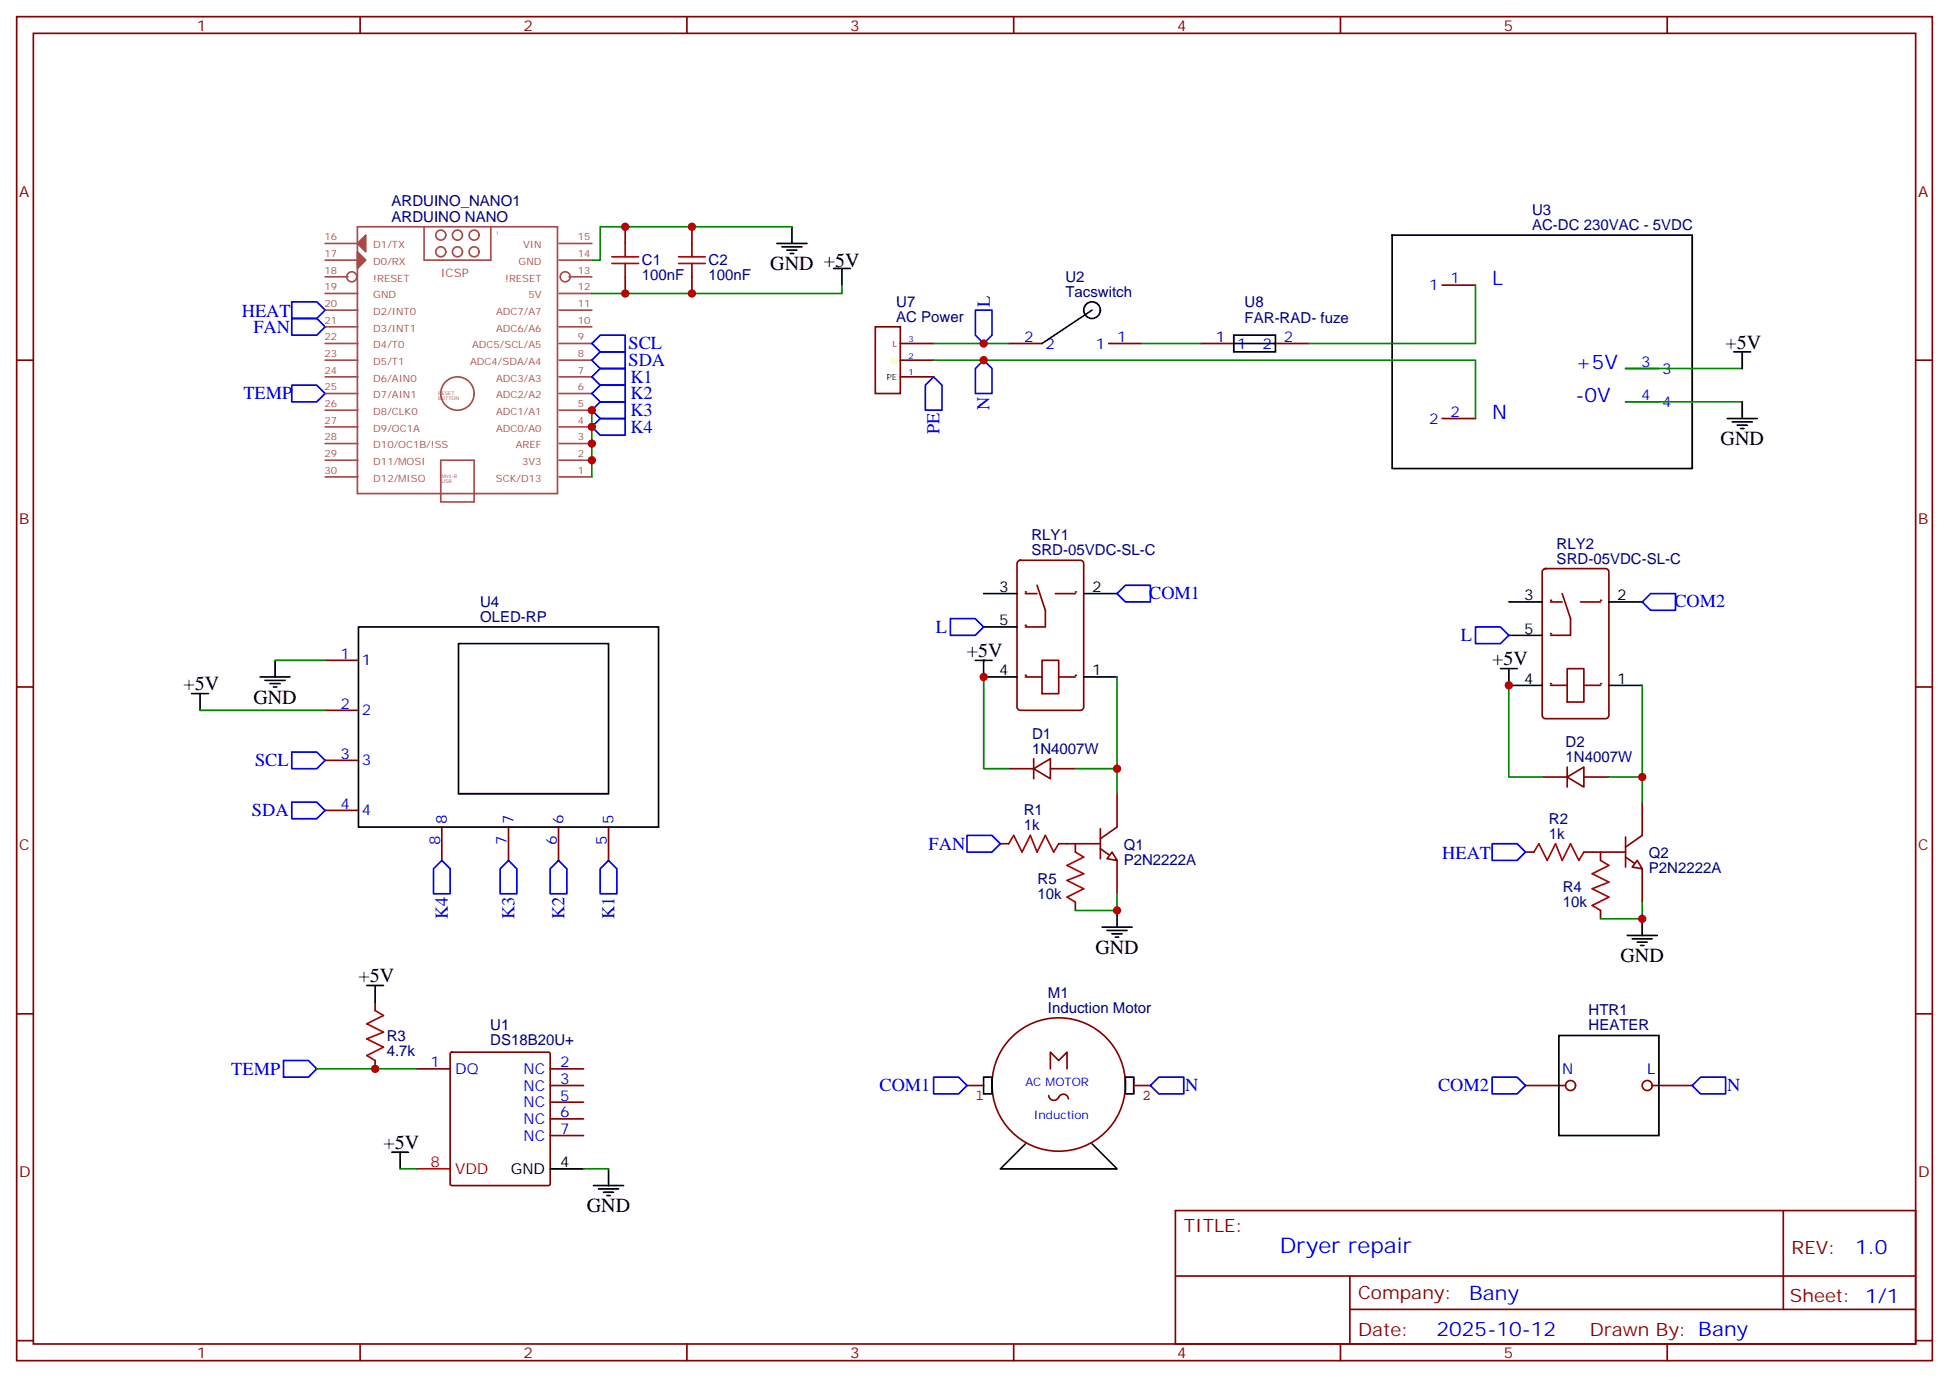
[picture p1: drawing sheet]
<svg xmlns="http://www.w3.org/2000/svg" width="412mm" height="292mm" viewBox="0 0 412 292" stroke-linecap="round" stroke-linejoin="round" font-family="sans-serif">
<g fill="none" stroke="#870000" stroke-width=".35">
<path d="M3.5 3.5h405.4v284.4h-405.4zM7.1 7.1h398.2v277.2h-398.2zM76.2 3.5v3.6M145.3 3.5v3.6M214.5 3.5v3.6M283.6 3.5v3.6M352.8 3.5v3.6M3.5 76.2h3.6M405.3 76.2h3.6M3.5 145.3h3.6M405.3 145.3h3.6M211.7 178.5h1.7"/>
<path d="M213.4 162.6h5.3M218.7 162.6l3.5-2.1v4.2zM218.7 160.5v4.2M222.2 162.6h5.3M224 178.5h1.8M232.8 179.6l3.6 2.4M232.8 175.3v6.4M236.4 175l-3.6 2.4M322.8 180.3h1.8M335.1 180.3h1.8M3.5 214.5h3.6M405.3 214.5h3.6"/>
<path d="M88.2 226.1h7M95.3 222.8l.3-.2h20.5l.3 .2v27.7l-.2 .3h-20.6l-.3-.2zM116.4 226.1h7.1M116.4 229.7h7.1M116.4 233.2h7.1M116.4 236.7h7.1M116.4 240.2h7.1M248.7 256.1h156.6v28.2h-156.6zM377.3 256.1v20.9M248.7 270h156.5M285.6 277h119.6M285.6 270v14.1"/>
<path d="M3.5 283.6h3.6M76.2 284.3v3.6M145.3 284.3v3.6M214.5 284.3v3.6M283.6 284.3v3.6M352.8 284.3v3.6M405.3 283.6h3.6"/>
</g>
<path d="M344.3 197.9h6.4M345.4 198.6h4.2M346.4 199.3h2.1M347.5 194.4v3.5M347.1 200h.7M116.4 247.3h7.1" fill="none" stroke="#000" stroke-width=".35"/>
<path d="M213.4 178.5l1.1-1.8 1.8 3.6 1.7-3.6 1.4 3.6 1.8-3.6 1.8 3.6 1-1.8M324.6 180.3l1-1.8 1.8 3.5 1.7-3.5 1.5 3.5 1.7-3.5 1.8 3.5 1-1.7" fill="none" stroke="#a10000" stroke-width=".35"/>
<path d="M88.2 247.3h7" fill="none" stroke="#f00" stroke-width=".35"/>
<path d="M235.3 180.3l1.1 1.7-2.2-.3z" fill="#fff" stroke="#870000" stroke-width=".35"/>
<path d="M225.8 178.5h7M236.4 167.9v7.1M344 177.1v6.3M347.5 176.7l-3.5 2.5M236.4 182v7.1M344 181.3l3.5 2.5" fill="none" stroke="#870000" stroke-width=".35"/>
<path d="M346.4 182l1.1 1.8-2.1-.4z" fill="#fff" stroke="#870000" stroke-width=".35"/>
<path d="M215.4 118.7l.5-.2h12.7a.71 .71 0 0 1 .7 .7v30.4a.76 .76 0 0 1-.7 .7h-12.7a.76 .76 0 0 1-.7-.7v-30.4zM220.5 139.7h3.5v7.1h-3.5zM217 143.2h3.5M224 143.2h3.5M347.5 169.7v7M336.9 180.3h7.1M347.5 183.8v7.1" fill="none" stroke="#870000" stroke-width=".35"/>
<path d="M208.1 125.6h7.1M208.1 132.6h7.1M229.3 125.6h7.1M208.1 143.2h7.1M229.3 143.2h7.1" fill="none" stroke="#000" stroke-width=".35"/>
<g fill="#870000">
<circle cx="217" cy="142.9" r=".18"/>
<circle cx="227.5" cy="142.9" r=".18"/>
</g>
<path d="M217 125.6h2.4M219.4 123.8l1.8 5.3v3.5h-4.2M223.3 125.6h4.2" fill="none" stroke="#870000" stroke-width=".35"/>
<g fill="#870000">
<circle cx="227.5" cy="125.2" r=".18"/>
<circle cx="217" cy="132.3" r=".18"/>
<circle cx="217" cy="125.2" r=".18"/>
</g>
<path d="M326.6 120.5l.4-.2h12.7a.71 .71 0 0 1 .7 .7v30.3a.76 .76 0 0 1-.7 .7h-12.7a.76 .76 0 0 1-.7-.7v-30.3zM328.1 145h3.5M331.6 141.5h3.5v7h-3.5zM335.1 145h3.6" fill="none" stroke="#870000" stroke-width=".35"/>
<path d="M319.3 127.4h7M319.3 134.4h7M340.4 127.4h7.1M319.3 145h7M340.4 145h7.1" fill="none" stroke="#000" stroke-width=".35"/>
<g fill="#870000">
<circle cx="328.1" cy="144.6" r=".18"/>
<circle cx="338.7" cy="144.6" r=".18"/>
</g>
<path d="M328.1 127.4h2.5M330.6 125.6l1.7 5.3v3.5h-4.2M334.4 127.4h4.3" fill="none" stroke="#870000" stroke-width=".35"/>
<g fill="#870000">
<circle cx="338.7" cy="127" r=".18"/>
<circle cx="328.1" cy="134.1" r=".18"/>
<circle cx="328.1" cy="127" r=".18"/>
</g>
<g fill="none" stroke="#870000" stroke-width=".35">
<path d="M132.3 48v3.5M132.3 58.6v3.5M146.4 48v3.5M146.4 58.6v3.5M185.2 69.1h5.3v14.2h-5.3zM190.5 72.7h7.1M190.5 76.2h7.1M190.5 79.7h7.1M213.4 72.7h7.1M234.6 72.7h7.1M254 72.7h7.1M269.9 72.7h7"/>
<path d="M305.2 60.3h7M344 78h7M305.2 88.5h7M344 85h7M68.8 139.7h7M68.8 150.3h7M68.8 160.9h7M68.8 171.5h7M93.5 175v7M107.6 175v7M118.2 175v7M128.8 175v7"/>
<path d="M227.5 178.5v1.8M326.3 164.4h5.3M331.6 164.4l3.5-2.1v4.2zM331.6 162.3v4.2M335.1 164.4h5.3M227.5 190.9v1.7M338.7 180.3v1.7M338.7 192.6v1.8M79.4 212v1.8M79.4 224.4v1.7M322.8 229.7h8.5M349.6 229.7h8.5"/>
<circle cx="332.3" cy="229.7" r="1.06"/>
<circle cx="348.5" cy="229.7" r="1.06"/>
</g>
<g fill="none" stroke="#000" stroke-width=".35">
<path d="M164.4 51.5h6.3M165.5 52.2h4.2M166.5 52.9h2.1M167.2 53.6h.7M167.6 48v3.5M176.4 56.8h3.5M178.2 56.8v3.5M294.6 49.7h63.5v49.4h-63.5zM231.1 65.6l-10.6 7.1M261.1 70.9h8.8v3.5h-8.8zM261.1 72.7h8.8M366.9 74.4h3.5"/>
<path d="M368.7 74.4v3.6M365.5 88.5h6.3M366.5 89.3h4.3M367.6 90h2.1M368.3 90.7h.7M368.7 85v3.5M58.2 139.7v3.5M75.8 132.6h63.5v42.4h-63.5zM97 136.2h31.8v31.7h-31.8zM206.4 139.7h3.5M208.1 139.7v3.5M40.6 146.8h3.5"/>
<path d="M42.3 146.8v3.5M55 143.2h6.4M56.1 143.9h4.2M57.1 144.6h2.2M57.9 145.3h.7M317.5 141.5h3.5M319.3 141.5v3.5M233.2 196.1h6.3M234.2 196.9h4.3M235.3 197.6h2.1M236 198.3h.7M236.4 192.6v3.5"/>
<path d="M77.6 208.5h3.5M79.4 208.5v3.5M329.8 219.1h21.2v21.1h-21.2zM208.1 227.9h1.8v3.5h-1.8zM238.1 227.9h1.8v3.5h-1.8zM82.9 243.8h3.5M84.7 243.8v3.5M125.6 250.8h6.3M126.6 251.5h4.3M127.7 252.2h2.1M128.4 252.9h.7M128.8 247.3v3.5"/>
<path d="M217 242l-5.3 5.3h24.7l-5.3-5.3"/>
<circle cx="231.1" cy="65.6" r="1.76"/>
</g>
<g fill="none" stroke="#008700" stroke-width=".35">
<path d="M167.6 48h-40.6v7h-1.8M178.2 60.3v1.8h-53M197.6 76.2h114.6v12.3M197.6 72.7h15.8M241.7 72.7h12.3M312.2 60.3v12.4h-35.3M344 78h24.7M125.2 86.8v14.1M344 85h24.7M58.2 139.7h10.6M42.3 150.3h26.5M208.1 143.2v19.4h5.3"/>
<path d="M236.4 143.2v19.4M319.3 145v19.4h7M347.5 145v19.4h-7.1M227.5 162.6h8.9v5.3M347.5 164.4v5.3M236.4 189.1v3.5h-8.9M347.5 190.9v3.5h-8.8M67 226.1h21.2M84.7 247.3h3.5M123.5 247.3h5.3"/>
</g>
<g fill="none" stroke="#00f" stroke-width=".35">
<path d="M61.7 63.9h5.3l1.8 1.7-1.8 1.8h-5.3zM61.7 67.4h5.3l1.8 1.7-1.8 1.8h-5.3zM127 70.9h5.3v3.5h-5.3l-1.8-1.7zM127 74.4h5.3v3.6h-5.3l-1.8-1.8zM127 78h5.3v3.5h-5.3l-1.8-1.8zM197.6 79.7l1.7 1.8v5.3h-3.5v-5.3zM206.4 65.6h3.5v5.3l-1.8 1.8-1.7-1.8zM208.1 76.2l1.8 1.8v5.3h-3.5v-5.3zM61.7 81.5h5.3l1.8 1.8-1.8 1.7h-5.3zM127 81.5h5.3v3.5h-5.3l-1.8-1.7zM127 85h5.3v3.5h-5.3l-1.8-1.7zM127 88.5h5.3v3.6h-5.3l-1.8-1.8z"/>
<path d="M201.1 130.9h5.3l1.7 1.7-1.7 1.8h-5.3zM238.1 123.8h5.3v3.6h-5.3l-1.7-1.8zM312.2 132.6h5.3l1.8 1.8-1.8 1.8h-5.3zM349.2 125.6h5.3v3.5h-5.3l-1.7-1.7zM61.7 159.1h5.3l1.8 1.8-1.8 1.7h-5.3zM61.7 169.7h5.3l1.8 1.8-1.8 1.7h-5.3zM204.6 176.7h5.3l1.8 1.8-1.8 1.8h-5.3zM315.7 178.5h5.3l1.8 1.8-1.8 1.7h-5.3zM93.5 182l1.7 1.8v5.3h-3.5v-5.3zM107.6 182l1.8 1.8v5.3h-3.6v-5.3zM118.2 182l1.7 1.8v5.3h-3.5v-5.3zM128.8 182l1.7 1.8v5.3h-3.5v-5.3z"/>
<path d="M60 224.4h5.3l1.7 1.7-1.7 1.8h-5.3zM197.6 227.9h5.2l1.8 1.8-1.8 1.7h-5.2zM245.2 227.9h5.3v3.5h-5.3l-1.8-1.7zM315.7 227.9h5.3l1.8 1.8-1.8 1.7h-5.3zM359.8 227.9h5.3v3.5h-5.3l-1.7-1.7z"/>
</g>
<g fill="none" stroke="#a64a4a" stroke-width=".35">
<path d="M68.8 55h6.9M68.8 58.6h4.8M68.8 51.5h6.9M75.6 48h42.4v56.4h-42.4zM89.7 48v7h14.1v-7M118.3 55h6.9M118.3 51.5h6.9M120.4 58.6h4.8M68.8 62.1h6.9M68.8 79.7h6.9M68.8 76.2h6.9M68.8 72.7h6.9"/>
<path d="M68.8 69.1h6.9M68.8 65.6h6.9M118.3 62.1h6.9M118.3 79.7h6.9M118.3 76.2h6.9M118.3 72.7h6.9M118.3 69.1h6.9M118.3 65.6h6.9M68.8 97.4h6.9M68.8 90.3h6.9M68.8 86.8h6.9M68.8 83.3h6.9"/>
<path d="M68.8 93.8h6.9M93.3 97.4h7v8.8h-7zM118.3 97.4h6.9M118.3 90.3h6.9M118.3 86.8h6.9M118.3 83.3h6.9M118.3 93.8h6.9M68.8 100.9h6.9M118.3 100.9h6.9"/>
<circle cx="74.4" cy="58.6" r="1.06"/>
<circle cx="93.3" cy="53.3" r="1.06"/>
<circle cx="93.3" cy="49.7" r="1.06"/>
<circle cx="96.8" cy="49.7" r="1.06"/>
<circle cx="96.8" cy="53.3" r="1.06"/>
<circle cx="100.3" cy="49.7" r="1.06"/>
<circle cx="100.3" cy="53.3" r="1.06"/>
<circle cx="119.6" cy="58.6" r="1.06"/>
<circle cx="96.8" cy="83.3" r="3.5"/>
</g>
<g fill="#a64a4a" stroke="#a64a4a" stroke-width=".35">
<path d="M75.6 51.5l1.8-1.8v3.6z"/>
<path d="M75.6 53.3l1.8 1.7-1.8 1.8z"/>
</g>
<path d="M204.6 229.7h3.5M221.9 231.8a1.09 1.09 0 0 0 .9 1 1.09 1.09 0 0 0 1.2-.7 1.08 1.08 0 0 1 1.2-.6 1.08 1.08 0 0 1 .9 1M222.2 226.1v-3.5l1.8 1.8 1.8-1.8v3.5M238.1 229.7a14.1 14.1 0 0 0-20.5-12.8 14.1 14.1 0 0 0-1.8 24.1 14.1 14.1 0 0 0 22.2-9.6l.1-1.5M239.9 229.7h3.5" fill="none" stroke="#850000" stroke-width=".35"/>
<path d="M129.5 54.3h5.6M129.5 55.7h5.6M132.3 51.5v2.8M132.3 55.7v2.9M143.6 54.3h5.6M143.6 55.7h5.6M146.4 51.5v2.8M146.4 55.7v2.9M227.5 180.3l1.8 1-3.5 1.8 3.5 1.8-3.5 1.4 3.5 1.7-3.5 1.8 1.7 1.1M338.7 182l1.7 1.1-3.5 1.8 3.5 1.7-3.5 1.4 3.5 1.8-3.5 1.8 1.8 1M79.4 213.8l1.7 1-3.5 1.8 3.5 1.8-3.5 1.4 3.5 1.7-3.5 1.8 1.8 1.1" fill="none" stroke="#a10000" stroke-width=".35"/>
<g fill="#c00">
<circle cx="79.4" cy="226.1" r=".88"/>
<circle cx="208.1" cy="72.7" r=".88"/>
<circle cx="208.1" cy="76.2" r=".88"/>
<circle cx="208.1" cy="143.2" r=".88"/>
<circle cx="236.4" cy="162.6" r=".88"/>
<circle cx="319.3" cy="145" r=".88"/>
<circle cx="347.5" cy="164.4" r=".88"/>
<circle cx="347.5" cy="194.4" r=".88"/>
<circle cx="236.4" cy="192.6" r=".88"/>
<circle cx="132.3" cy="62.1" r=".88"/>
<circle cx="146.4" cy="62.1" r=".88"/>
<circle cx="132.3" cy="48" r=".88"/>
<circle cx="146.4" cy="48" r=".88"/>
<circle cx="125.2" cy="97.4" r=".88"/>
<circle cx="125.2" cy="90.3" r=".88"/>
<circle cx="125.2" cy="86.8" r=".88"/>
<circle cx="125.2" cy="93.8" r=".88"/>
</g>
<text font-size="4.6" fill="#00f" x="270.8" y="265.1">Dryer repair</text>
<g font-size="4.2">
<text x="163" y="57.1">GND +5V</text>
<text x="365.1" y="73.7">+5V</text>
<text x="364.1" y="94.2">GND</text>
<text x="204.6" y="139">+5V</text>
<text x="315.7" y="140.8">+5V</text>
<text x="38.8" y="146.1">+5V</text>
<text x="53.6" y="148.9">GND</text>
<text x="231.8" y="201.8">GND</text>
<text x="342.9" y="203.6">GND</text>
<text x="75.8" y="207.8">+5V</text>
<text x="81.1" y="243.1">+5V</text>
<text x="124.2" y="256.5">GND</text>
</g>
<g font-size="4.2" fill="#00f">
<text x="315.7" y="60.3">L</text>
<text x="333.4" y="78">+5V</text>
<text x="315.7" y="88.5">N</text>
<text x="333.4" y="85">-0V</text>
<text x="392.5" y="265.4">1.0</text>
<text x="310.9" y="274.9">Bany</text>
<text x="304" y="282.7">2025-10-12</text>
</g>
<g font-size="3.9" fill="#00f">
<text x="209.5" y="64.9" transform="rotate(-90 209.5 64.9)">L</text>
<text x="51.2" y="67">HEAT</text>
<text x="53.6" y="70.5">FAN</text>
<text x="133" y="73.9">SCL</text>
<text x="133" y="77.5">SDA</text>
<text x="133.4" y="81">K1</text>
<text x="51.5" y="84.4">TEMP</text>
<text x="133.4" y="84.5">K2</text>
<text x="133.4" y="88">K3</text>
<text x="209.3" y="86.7" transform="rotate(-90 209.3 86.7)">N</text>
<text x="133.4" y="91.6">K4</text>
<text x="198.8" y="91.9" transform="rotate(-90 198.8 91.9)">PE</text>
<text x="243.2" y="126.7">COM1</text>
<text x="354.3" y="128.5">COM2</text>
<text x="198" y="133.9">L</text>
<text x="309.1" y="135.7">L</text>
<text x="54" y="162.1">SCL</text>
<text x="53.3" y="172.7">SDA</text>
<text x="196.5" y="179.9">FAN</text>
<text x="305.2" y="181.6">HEAT</text>
<text x="94.7" y="194.4" transform="rotate(-90 94.7 194.4)">K4</text>
<text x="108.8" y="194.4" transform="rotate(-90 108.8 194.4)">K3</text>
<text x="119.4" y="194.4" transform="rotate(-90 119.4 194.4)">K2</text>
<text x="130" y="194.4" transform="rotate(-90 130 194.4)">K1</text>
<text x="48.9" y="227.4">TEMP</text>
<text x="186.1" y="230.9">COM1</text>
<text x="250.8" y="230.9">N</text>
<text x="304.3" y="230.9">COM2</text>
<text x="365.4" y="230.9">N</text>
</g>
<g font-size="3.9" fill="#800">
<text x="250.5" y="260.7">TITLE:</text>
<text x="379.1" y="265.4">REV:</text>
<text x="287.4" y="274.9">Company:</text>
<text x="378.7" y="275.5">Sheet: 1/1</text>
<text x="287.4" y="282.6">Date:</text>
<text x="336.4" y="282.7">Drawn By: Bany</text>
</g>
<g font-size="3.2" fill="#800">
<text x="41.6" y="6.5">1</text>
<text x="110.8" y="6.5">2</text>
<text x="179.9" y="6.5">3</text>
<text x="249.1" y="6.5">4</text>
<text x="318.2" y="6.5">5</text>
<text x="4.1" y="41.6">A</text>
<text x="405.9" y="41.6">A</text>
<text x="4.1" y="110.8">B</text>
<text x="405.9" y="110.8">B</text>
<text x="4.1" y="179.9">C</text>
<text x="405.9" y="179.9">C</text>
<text x="4.1" y="249.1">D</text>
<text x="405.9" y="249.1">D</text>
<text x="41.6" y="287.3">1</text>
<text x="110.8" y="287.3">2</text>
<text x="179.9" y="287.3">3</text>
<text x="249.1" y="287.3">4</text>
<text x="318.2" y="287.3">5</text>
</g>
<g font-size="3.2" fill="#000080">
<text x="82.8" y="46.9">ARDUINO NANO</text>
<text x="82.8" y="43.6">ARDUINO_NANO1</text>
<text x="324.2" y="45.6">U3</text>
<text x="324.2" y="48.7">AC-DC 230VAC - 5VDC</text>
<text x="135.8" y="59.3">100nF</text>
<text x="135.8" y="56.2">C1</text>
<text x="149.9" y="59.3">100nF</text>
<text x="149.9" y="56.2">C2</text>
<text x="225.4" y="59.6">U2</text>
<text x="189.6" y="64.9">U7</text>
<text x="225.4" y="62.8">Tacswitch</text>
<text x="263.4" y="65">U8</text>
<text x="189.6" y="68.1">AC Power</text>
<text x="263.4" y="68.2">FAR-RAD- fuze</text>
<text x="218.3" y="117.5">SRD-05VDC-SL-C</text>
<text x="218.3" y="114.3">RLY1</text>
<text x="329.4" y="119.2">SRD-05VDC-SL-C</text>
<text x="329.4" y="116.1">RLY2</text>
<text x="101.6" y="131.6">OLED-RP</text>
<text x="101.6" y="128.5">U4</text>
<text x="218.4" y="159.5">1N4007W</text>
<text x="218.4" y="156.3">D1</text>
<text x="331.3" y="161.2">1N4007W</text>
<text x="331.3" y="158">D2</text>
<text x="216.6" y="172.5">R1</text>
<text x="216.6" y="175.7">1k</text>
<text x="237.8" y="179.7">Q1</text>
<text x="327.7" y="177.4">1k</text>
<text x="327.7" y="174.3">R2</text>
<text x="237.8" y="182.9">P2N2222A</text>
<text x="348.9" y="184.7">P2N2222A</text>
<text x="348.9" y="181.5">Q2</text>
<text x="219.5" y="190.2">10k</text>
<text x="219.5" y="187">R5</text>
<text x="330.7" y="192">10k</text>
<text x="330.7" y="188.8">R4</text>
<text x="221.7" y="214.3">Induction Motor</text>
<text x="221.7" y="211">M1</text>
<text x="336.1" y="214.8">HTR1</text>
<text x="81.8" y="220.1">R3</text>
<text x="103.7" y="221.1">DS18B20U+</text>
<text x="103.7" y="217.9">U1</text>
<text x="336.1" y="218">HEATER</text>
<text x="81.8" y="223.3">4.7k</text>
</g>
<g font-size="3.2" fill="#00f">
<text x="306.9" y="60">1</text>
<text x="302.4" y="61.4">1</text>
<text x="216.7" y="72.3">2</text>
<text x="221.2" y="73.7">2</text>
<text x="231.9" y="73.7">1</text>
<text x="236.4" y="72.3">1</text>
<text x="257.3" y="72.3">1</text>
<text x="261.8" y="73.7">1</text>
<text x="267.2" y="73.7">2</text>
<text x="271.6" y="72.3">2</text>
<text x="347.2" y="77.6">3</text>
<text x="351.7" y="79">3</text>
<text x="302.4" y="89.6">2</text>
<text x="306.9" y="88.2">2</text>
<text x="347.2" y="84.7">4</text>
<text x="351.7" y="86.1">4</text>
<text x="72.1" y="139.3">1</text>
<text x="76.6" y="140.8">1</text>
<text x="72.1" y="149.9">2</text>
<text x="76.6" y="151.3">2</text>
<text x="72.1" y="160.5">3</text>
<text x="76.6" y="161.9">3</text>
<text x="72.1" y="171.1">4</text>
<text x="76.6" y="172.5">4</text>
<text x="93.1" y="178.8" transform="rotate(-90 93.1 178.8)">8</text>
<text x="94.5" y="174.3" transform="rotate(-90 94.5 174.3)">8</text>
<text x="107.2" y="178.8" transform="rotate(-90 107.2 178.8)">7</text>
<text x="108.7" y="174.3" transform="rotate(-90 108.7 174.3)">7</text>
<text x="117.8" y="178.8" transform="rotate(-90 117.8 178.8)">6</text>
<text x="119.2" y="174.3" transform="rotate(-90 119.2 174.3)">6</text>
<text x="128.4" y="178.8" transform="rotate(-90 128.4 178.8)">5</text>
<text x="129.8" y="174.3" transform="rotate(-90 129.8 174.3)">5</text>
<text x="91.1" y="225.8">1</text>
<text x="96.3" y="227.2">DQ</text>
<text x="110.8" y="227.2">NC</text>
<text x="118.5" y="225.8">2</text>
<text x="330.6" y="227.2">N</text>
<text x="348.5" y="227.2">L</text>
<text x="110.8" y="230.7">NC</text>
<text x="118.5" y="229.3">3</text>
<text x="118.5" y="232.8">5</text>
<text x="110.8" y="234.2">NC</text>
<text x="110.8" y="237.8">NC</text>
<text x="118.5" y="236.4">6</text>
<text x="118.5" y="239.9">7</text>
<text x="110.8" y="241.3">NC</text>
</g>
<g font-size="3.2">
<text x="211.4" y="125.2">3</text>
<text x="231.1" y="125.2">2</text>
<text x="322.5" y="127">3</text>
<text x="342.2" y="127">2</text>
<text x="211.4" y="132.3">5</text>
<text x="322.5" y="134.1">5</text>
<text x="211.4" y="142.9">4</text>
<text x="231.1" y="142.9">1</text>
<text x="322.5" y="144.6">4</text>
<text x="342.2" y="144.6">1</text>
<text x="108.1" y="248.4">GND</text>
<text x="118.5" y="246.9">4</text>
</g>
<g font-size="3.2" fill="#840000">
<text x="206.4" y="232.7">1</text>
<text x="241.7" y="232.7">2</text>
</g>
<g font-size="3.2" fill="#f00">
<text x="91.1" y="246.9">8</text>
<text x="96.3" y="248.4">VDD</text>
</g>
<text font-size="2.5" fill="#a54b4b" x="93.3" y="58.6">ICSP</text>
<g font-size="2.5" fill="#00f">
<text x="217" y="229.7">AC MOTOR</text>
<text x="218.7" y="236.7">Induction</text>
</g>
<g font-size="2.1" fill="#a54b4b">
<text x="68.7" y="50.8">16</text>
<text x="79" y="52.5">D1/TX</text>
<text x="110.7" y="52.5">VIN</text>
<text x="122.2" y="50.8">15</text>
<text x="68.7" y="57.9">18</text>
<text x="68.7" y="54.3">17</text>
<text x="79" y="59.6">!RESET</text>
<text x="79" y="56.1">D0/RX</text>
<text x="106.9" y="59.6">!RESET</text>
<text x="109.7" y="56.1">GND</text>
<text x="122.2" y="57.9">13</text>
<text x="122.2" y="54.3">14</text>
<text x="68.7" y="64.9">20</text>
<text x="68.7" y="61.4">19</text>
<text x="79" y="63.1">GND</text>
<text x="111.8" y="63.1">5V</text>
<text x="122.2" y="61.4">12</text>
<text x="122.2" y="64.9">11</text>
<text x="68.7" y="68.4">21</text>
<text x="68.7" y="72">22</text>
<text x="79" y="66.7">D2/INT0</text>
<text x="79" y="70.2">D3/INT1</text>
<text x="105" y="70.2">ADC6/A6</text>
<text x="105" y="66.7">ADC7/A7</text>
<text x="122.2" y="72">9</text>
<text x="122.2" y="68.4">10</text>
<text x="68.7" y="75.5">23</text>
<text x="79" y="73.7">D4/T0</text>
<text x="79" y="77.2">D5/T1</text>
<text x="99.5" y="77.2">ADC4/SDA/A4</text>
<text x="99.9" y="73.7">ADC5/SCL/A5</text>
<text x="122.2" y="75.5">8</text>
<text x="68.7" y="79">24</text>
<text x="68.7" y="82.6">25</text>
<text x="79" y="80.8">D6/AIN0</text>
<text x="105" y="80.8">ADC3/A3</text>
<text x="122.2" y="82.6">6</text>
<text x="122.2" y="79">7</text>
<text x="68.7" y="86.1">26</text>
<text x="68.7" y="89.6">27</text>
<text x="79" y="84.3">D7/AIN1</text>
<text x="79" y="87.8">D8/CLK0</text>
<text x="105" y="87.8">ADC1/A1</text>
<text x="105" y="84.3">ADC2/A2</text>
<text x="122.2" y="89.6">4</text>
<text x="122.2" y="86.1">5</text>
<text x="68.7" y="93.1">28</text>
<text x="79" y="91.4">D9/OC1A</text>
<text x="79" y="94.9">D10/OC1B/!SS</text>
<text x="105" y="91.4">ADC0/A0</text>
<text x="109.1" y="94.9">AREF</text>
<text x="122.2" y="93.1">3</text>
<text x="68.7" y="96.7">29</text>
<text x="68.7" y="100.2">30</text>
<text x="79" y="98.4">D11/MOSI</text>
<text x="79" y="101.9">D12/MISO</text>
<text x="104.9" y="101.9">SCK/D13</text>
<text x="110.5" y="98.4">3V3</text>
<text x="122.2" y="96.7">2</text>
<text x="122.2" y="100.2">1</text>
</g>
<text font-size="1.8" fill="#ff0" x="188.5" y="76.9">N</text>
<text font-size="1.8" fill="#f00" x="188.8" y="73.4">L</text>
<g font-size="1.8" fill="#00f">
<text x="192.3" y="72.3">3</text>
<text x="192.3" y="75.8">2</text>
<text x="192.3" y="79.4">1</text>
</g>
<text font-size="1.8" x="187.6" y="80.4">PE</text>
<g font-size="1.1" fill="#a54b4b">
<text x="104.9" y="49.7">1</text>
<text x="92.7" y="83.5">RESET</text>
<text x="92.7" y="84.6">BUTTON</text>
<text x="93.4" y="101.2">Mini-B</text>
<text x="93.4" y="102.2">USB</text>
</g>
</svg>
